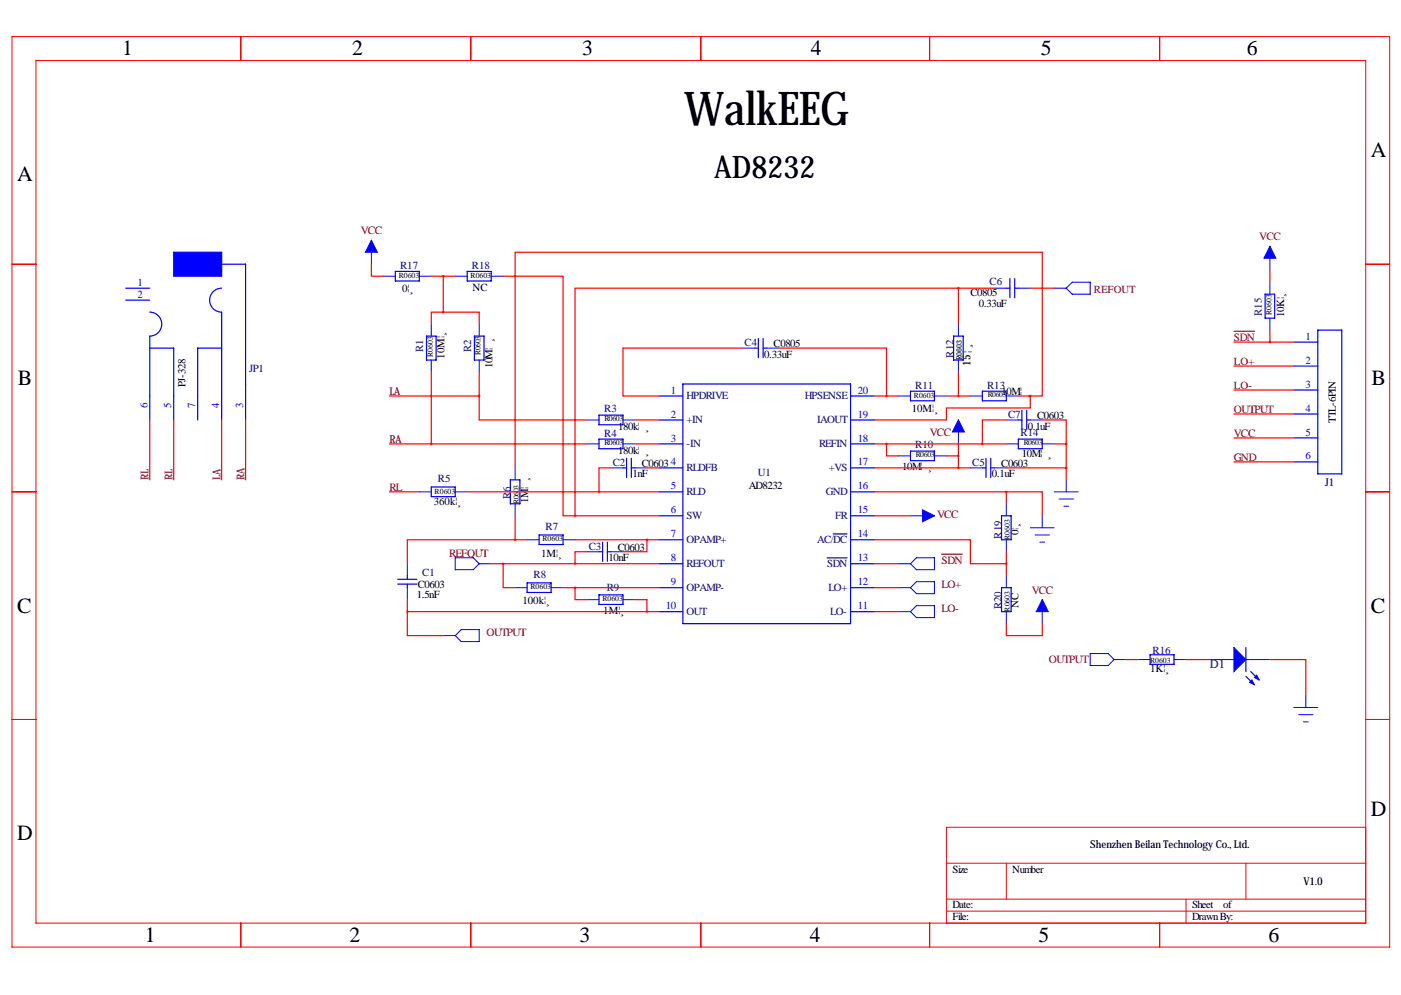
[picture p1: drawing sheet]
<svg xmlns="http://www.w3.org/2000/svg" width="297mm" height="211mm" viewBox="0 0 297 211" stroke-linecap="round" stroke-linejoin="round" font-family="sans-serif">
<g fill="none" stroke="#f00" stroke-width=".21">
<path d="M2.5 7.8h292.1v193h-292.1zM7.6 12.8h282v182.9h-282zM51.1 7.8v5M99.8 7.8v5M148.6 7.8v5M197.1 7.8v5M245.9 7.8v5M2.5 56h5.1M289.6 56h5M2.5 104.3h5.1M289.6 104.3h5M2.5 152.5h5.1"/>
<path d="M289.6 152.5h5M289.6 175.4h-88.9v20.3M51.1 195.7v5.1M99.8 195.7v5.1M148.6 195.7v5.1M197.1 195.7v5.1M200.7 193.2h88.9M200.7 190.6h88.9M200.7 183h88.9M213.4 183v7.6M245.9 195.7v5.1M251.5 190.6v5.1"/>
<path d="M264.2 183v7.6"/>
</g>
<g fill="none" stroke="#00f" stroke-width=".25">
<path d="M47 56h5.1v33M83.8 57.5h5.1v2.1h-5.1zM99.1 57.5h5v2.1h-5zM214.1 59.1v4M215.1 59.1v4M26.7 61.1h5M26.7 63.6h5M31.7 66.2a2.54 2.54 0 0 1 2.6 2.5 2.54 2.54 0 0 1-2.6 2.6v17.7M31.7 73.8h5.1v15.2M47 61.1a2.54 2.54 0 0 0-2.6 2.5 2.54 2.54 0 0 0 2.6 2.6v22.8M47 73.8h-5.1v15.2M90.4 71.3h2.1v5h-2.1z"/>
<path d="M100.6 71.3h2v5h-2zM160 73.8h.8M160.8 71.8v4M161.8 71.8v4M161.8 73.8h.8M202.2 71.3h2v5h-2zM213.4 61.1h.7M215.1 61.1h.8M268.2 62.4h2.1v5.1h-2.1zM274.3 72.5h5.1M274.3 77.6h5.1M279.4 70h5.1v30.5h-5.1z"/>
<path d="M127 88h5.1v2.1h-5.1zM127 93.1h5.1v2h-5.1zM132.1 99.2h.7M132.8 97.2v4M133.9 99.2h.7M133.9 97.2v4M139.7 84h5.1M139.7 89h5.1M139.7 94.1h5.1M139.7 99.2h5.1M144.8 81.4h35.5v50.8h-35.5zM180.3 84h5.1"/>
<path d="M180.3 89h5.1M180.3 94.1h5.1M180.3 99.2h5.1M193 82.9h5.1v2.1h-5.1zM193 95.6h5.1v2.1h-5.1zM208.3 99.2h.7M208.3 82.9h5.1v2.1h-5.1zM209 97.2v4M210.1 99.2h.7M210.1 97.2v4M215.9 89h.8M215.9 93.1h5.1v2h-5.1z"/>
<path d="M216.7 87v4.1M217.7 89h.7M217.7 87v4.1M274.3 82.7h5.1M274.3 87.8h5.1M274.3 92.9h5.1M274.3 97.9h5.1M91.4 103.3h5.1v2h-5.1zM108.2 101.7h2v5.1h-2zM114.3 113.4h5.1v2.1h-5.1zM127 117h.8M127.8 114.9v4.1"/>
<path d="M128.8 114.9v4.1M128.8 117h.7M139.7 104.3h5.1M139.7 109.4h5.1M139.7 114.4h5.1M139.7 119.5h5.1M180.3 104.3h5.1M180.3 109.4h5.1M180.3 114.4h5.1M180.3 119.5h5.1M212.3 109.4h2.1v5h-2.1zM84.3 122.8h4.1"/>
<path d="M84.3 123.8h4.1M86.4 122.1v.7M86.4 123.8v.8M111.8 123.6h5v2h-5zM127 126.1h5.1v2.1h-5.1zM139.7 124.6h5.1M139.7 129.7h5.1M180.3 124.6h5.1M180.3 129.7h5.1M212.3 124.6h2.1v5.1h-2.1zM243.8 138.8h5.1v2.1h-5.1zM264.2 137.3v5.1"/>
<path d="M264.2 143.4l1.7 1.8M265.2 142.4l1.8 1.8"/>
</g>
<path d="M175.4 118.3h4.2M176.7 113.2h2.9" fill="none" stroke="#000080" stroke-width=".25"/>
<g fill="none" stroke="#00f" stroke-width=".21">
<path d="M78.7 50.9v5.1M81.3 58.6h2.5M88.9 58.6h2.5M96.5 58.6h2.6M104.1 58.6h2.6M269.2 52.2v5.1M269.2 59.8v2.6M91.4 68.7v2.6M91.4 76.3v2.6M101.6 68.7v2.6M101.6 76.3v2.6M157.5 73.8h2.5"/>
<path d="M162.6 73.8h2.5M203.2 68.7v2.6M203.2 76.3v2.6M210.8 61.1h2.6M215.9 61.1h2.5M223.5 61.1h2.6M226.1 61.1l1.2-1.3h3.8v2.6h-3.8zM269.2 67.5v2.5M109.2 99.2v2.5M124.5 89h2.5M124.5 94.1h2.5M129.5 99.2h2.6"/>
<path d="M132.1 89h2.5M132.1 94.1h2.5M134.6 99.2h2.6M190.5 84h2.5M190.5 96.7h2.5M198.1 84h2.6M198.1 96.7h2.6M203.2 89v5.1M205.7 99.2h2.6M205.7 84h2.6M210.8 99.2h2.6M213.4 89h2.5"/>
<path d="M213.4 94.1h2.5M213.4 84h2.5M218.4 89h2.6M221 94.1h2.5M86.4 119.5v2.6M88.9 104.3h2.5M96.5 104.3h2.6M96.5 118.3h3.8l1.3 1.2-1.3 1.3h-3.8zM101.6 119.5h2.5M109.2 106.8v2.6M111.8 114.4h2.5M119.4 114.4h2.5"/>
<path d="M124.5 117h2.5M129.5 117h2.6M190.5 119.5h2.5M193 109.4h5.1M194.3 118.3h3.8v2.5h-3.8l-1.3-1.3zM213.4 106.8v2.6M213.4 114.4v2.6M218.4 111.9h5.1M219.5 113.4h3M220.5 114.9h1M221 109.4v2.5M223.5 104.3h5.1"/>
<path d="M224.5 105.8h3.1M225.6 107.3h1M226.1 101.7v2.6M86.4 124.6v2.5M94 134.8h2.5M96.5 134.8l1.3-1.3h3.8v2.5h-3.8zM109.2 124.6h2.6M116.8 124.6h2.6M124.5 127.1h2.5M132.1 127.1h2.5M190.5 124.6h2.5M190.5 129.7h2.5"/>
<path d="M194.3 123.3h3.8v2.6h-3.8l-1.3-1.3zM194.3 128.4h3.8v2.6h-3.8l-1.3-1.3zM213.4 122.1v2.5M213.4 129.7v2.5M221 127.1v5.1M231.1 138.6h3.8l1.3 1.2-1.3 1.3h-3.8zM236.2 139.8h2.6M241.3 139.8h2.5M248.9 139.8h2.6M256.5 139.8h5.1M264.2 139.8h5M274.3 150h5.1"/>
<path d="M275.3 151.5h3.1M276.4 153h1M276.9 147.5v2.5"/>
</g>
<g fill="#00f" stroke="#00f" stroke-width=".21">
<path d="M261.6 137.3l2.6 2.5-2.6 2.6z"/>
<path d="M265.9 143.7l.5-.6 .6 1.1z"/>
<path d="M264.9 144.7l.5-.5 .5 1z"/>
<path d="M203.2 89l1.3 2.6h-2.6z"/>
<path d="M195.6 108.1l2.5 1.3-2.5 1.2z"/>
<path d="M269.2 52.2l1.3 2.6h-2.5z"/>
<path d="M78.7 50.9l1.3 2.6h-2.5z"/>
<path d="M221 127.1l1.2 2.6h-2.5z"/>
</g>
<path d="M36.8 53.5h10.2v5.1h-10.2z" fill="#00f" stroke="#00f" stroke-width=".25"/>
<path d="M261.6 70.2h4.4M199.6 117.5h4.4" fill="none" stroke="#800000" stroke-width=".25"/>
<g fill="none" stroke="#f00" stroke-width=".25">
<path d="M78.7 56v2.6h2.6M91.4 58.6h5.1M94 58.6v7.6M106.7 58.6h12.7v50.8h2.5M269.2 57.3v2.5M91.4 78.9v15.2M94 66.2h7.6v2.5M94 66.2h-2.6v2.5M101.6 78.9v5.1M157.5 73.8h-25.4v10.2h7.6M165.1 73.8h22.9v10.2M203.2 61.1h-81.3v48.3"/>
<path d="M203.2 61.1v7.6M203.2 78.9v5.1M203.2 61.1h7.6M218.4 61.1h5.1M261.6 72.5h12.7M261.6 77.6h12.7M269.2 70v2.5M31.7 89v12.7M36.8 89v12.7M47 89v12.7M52.1 89v12.7M82.5 94.1h42"/>
<path d="M82.5 84h19.1M101.6 84v5h22.9M129.5 99.2h-2.5v5.1M134.6 94.1h5.1M134.6 89h5.1M137.2 99.2h2.5M185.4 99.2h20.3M185.4 94.1h28M185.4 84h5.1M188 94.1v2.6h2.5M200.7 84h5M200.7 96.7h2.5"/>
<path d="M203.2 94.1v5.1M213.4 89h-5.1v5.1M213.4 99.2h12.7M215.9 84h2.5M218.4 84v2.5h-17.7v2.5h-15.3M218.4 84h2.6v-30.5h-111.8v45.7M221 89h5.1v5.1M223.5 94.1h2.6M226.1 94.1v7.6M261.6 82.7h12.7M261.6 87.8h12.7M261.6 92.9h12.7"/>
<path d="M261.6 97.9h12.7M82.5 104.3h6.4M99.1 104.3h40.6M104.1 119.5h35.6M106.7 119.5v5.1h2.5M109.2 114.4h-22.8v5.1M109.2 114.4h2.6M109.2 109.4v5M121.9 109.4h17.8M121.9 114.4h17.8M124.5 117h-2.6v2.5M137.2 114.4v2.6h-5.1"/>
<path d="M185.4 114.4h20.3v5.1h7.7M185.4 104.3h28M185.4 109.4h7.6M185.4 119.5h5.1M213.4 104.3h7.6v5.1M213.4 104.3v2.5M213.4 117v5.1M86.4 129.7v5.1h7.6M86.4 129.7h53.3M86.4 127.1v2.6M119.4 124.6h20.3M121.9 124.6v2.5h2.6"/>
<path d="M134.6 127.1h2.6v2.6M185.4 129.7h5.1M185.4 124.6h5.1M213.4 132.2v2.6h7.6v-2.6M238.8 139.8h2.5M251.5 139.8h5M269.2 139.8h7.7v7.7"/>
</g>
<path d="M137.1 114.4a.05 .05 0 0 0 .1 0 .05 .05 0 0 0-.1 0zM137.1 129.7a.05 .05 0 0 0 .1 0 .05 .05 0 0 0-.1 0zM86.3 129.7a.05 .05 0 0 0 .1 0 .05 .05 0 0 0-.1 0zM91.4 94.1a.05 .05 0 0 0 .1 0 .05 .05 0 0 0-.1 0zM187.9 84a.05 .05 0 0 0 .1 0 .05 .05 0 0 0-.1 0zM187.9 94.1a.05 .05 0 0 0 .1 0 .05 .05 0 0 0-.1 0zM226 99.2a.05 .05 0 0 0 .1 0 .05 .05 0 0 0-.1 0zM226 94.1a.05 .05 0 0 0 .1 0 .05 .05 0 0 0-.1 0zM269.2 72.5a.05 .05 0 0 0 .1 0 .05 .05 0 0 0-.1 0zM213.3 104.3a.05 .05 0 0 0 .1 0 .05 .05 0 0 0-.1 0zM213.3 119.5a.05 .05 0 0 0 .1 0 .05 .05 0 0 0-.1 0zM218.4 84a.05 .05 0 0 0 .1 0 .05 .05 0 0 0-.1 0z" fill="#f00" stroke="#f00" stroke-width=".51"/>
<text font-size="9.9" x="145" y="26.6">WalkEEG</text>
<text font-size="6.6" x="151.4" y="37.7">AD8232</text>
<g font-size="4.6">
<text x="25.9" y="11.8">1</text>
<text x="74.6" y="11.8">2</text>
<text x="123.4" y="11.8">3</text>
<text x="171.9" y="11.8">4</text>
<text x="220.7" y="11.8">5</text>
<text x="264.4" y="11.8">6</text>
<text x="290.7" y="33.4">A</text>
<text x="3.6" y="38.4">A</text>
<text x="3.8" y="81.6">B</text>
<text x="290.8" y="81.6">B</text>
<text x="3.6" y="129.9">C</text>
<text x="290.7" y="129.9">C</text>
<text x="290.7" y="173.1">D</text>
<text x="3.6" y="178.1">D</text>
<text x="30.7" y="199.7">1</text>
<text x="74.1" y="199.7">2</text>
<text x="122.9" y="199.7">3</text>
<text x="171.7" y="199.7">4</text>
<text x="220.2" y="199.7">5</text>
<text x="268.9" y="199.7">6</text>
</g>
<text font-size="2.6" fill="#000080" x="256.5" y="141.6">D1</text>
<g font-size="2.4" fill="#800000">
<text x="76.5" y="49.7">VCC</text>
<text x="267" y="50.9">VCC</text>
<text x="261.6" y="72.3">SDN</text>
<text x="261.6" y="87.5">OUTPUT</text>
<text x="197.1" y="92.3">VCC</text>
<text x="261.6" y="92.6">VCC</text>
<text x="261.6" y="97.7">GND</text>
<text x="82.5" y="104">RL</text>
<text x="198.7" y="109.9">VCC</text>
<text x="95.2" y="118">REFOUT</text>
<text x="199.6" y="119.5">SDN</text>
<text x="199.6" y="124.6">LO+</text>
<text x="218.7" y="125.9">VCC</text>
<text x="199.6" y="129.7">LO-</text>
<text x="103.1" y="134.8">OUTPUT</text>
<text x="222.3" y="140.6">OUTPUT</text>
</g>
<g font-size="2.3" fill="#000080">
<text x="84.8" y="57.1">R17</text>
<text x="100.1" y="57.1">R18</text>
<text x="209.8" y="60.3">C6</text>
<text x="267.5" y="67" transform="rotate(-90 267.5 67)">R15</text>
<text x="89.7" y="74.7" transform="rotate(-90 89.7 74.7)">R1</text>
<text x="99.9" y="74.7" transform="rotate(-90 99.9 74.7)">R2</text>
<text x="157.8" y="73.3">C4</text>
<text x="202.2" y="75.8" transform="rotate(-90 202.2 75.8)">R12</text>
<text x="52.8" y="78.9">JP1</text>
<text x="194" y="82.5">R11</text>
<text x="209.3" y="82.5">R13</text>
<text x="128.1" y="87.3">R3</text>
<text x="145.5" y="84.7">HPDRIVE</text>
<text x="145.5" y="89.8">+IN</text>
<text x="170.6" y="84.7">HPSENSE</text>
<text x="173.3" y="89.8">IAOUT</text>
<text x="213.7" y="88.6">C7</text>
<text x="128.1" y="92.6">R4</text>
<text x="145.5" y="94.9">-IN</text>
<text x="173.6" y="94.9">REFIN</text>
<text x="194" y="94.9">R10</text>
<text x="216.4" y="92.4">R14</text>
<text x="129.9" y="98.7">C2</text>
<text x="145.5" y="99.9">RLDFB</text>
<text x="160.6" y="101">U1</text>
<text x="175.8" y="99.9">+VS</text>
<text x="206.1" y="98.7">C5</text>
<text x="92.8" y="102.3">R5</text>
<text x="108.2" y="105.8" transform="rotate(-90 108.2 105.8)">R6</text>
<text x="145.5" y="105">RLD</text>
<text x="175.1" y="105">GND</text>
<text x="281" y="103">J1</text>
<text x="115.7" y="112.5">R7</text>
<text x="145.5" y="110.1">SW</text>
<text x="177.1" y="110.1">FR</text>
<text x="124.8" y="116.5">C3</text>
<text x="145.5" y="115.2">OPAMP+</text>
<text x="173.3" y="115.2">AC/DC</text>
<text x="212.3" y="114.2" transform="rotate(-90 212.3 114.2)">R19</text>
<text x="89.5" y="122.1">C1</text>
<text x="113.1" y="122.6">R8</text>
<text x="128.6" y="125.4">R9</text>
<text x="145.5" y="120.3">REFOUT</text>
<text x="145.5" y="125.3">OPAMP-</text>
<text x="175.4" y="120.3">SDN</text>
<text x="175.6" y="125.3">LO+</text>
<text x="145.5" y="130.4">OUT</text>
<text x="176" y="130.4">LO-</text>
<text x="212.3" y="129.2" transform="rotate(-90 212.3 129.2)">R20</text>
<text x="244.3" y="138.6">R16</text>
</g>
<g font-size="2.3" fill="#00f">
<text x="29.2" y="60.6">1</text>
<text x="29.2" y="63.1">2</text>
<text x="276.8" y="72">1</text>
<text x="276.8" y="77.1">2</text>
<text x="142.2" y="83.5">1</text>
<text x="181.9" y="83.5">20</text>
<text x="276.8" y="82.2">3</text>
<text x="31.2" y="86.5" transform="rotate(-90 31.2 86.5)">6</text>
<text x="36.3" y="86.5" transform="rotate(-90 36.3 86.5)">5</text>
<text x="41.4" y="86.5" transform="rotate(-90 41.4 86.5)">7</text>
<text x="46.5" y="86.5" transform="rotate(-90 46.5 86.5)">4</text>
<text x="51.6" y="86.5" transform="rotate(-90 51.6 86.5)">3</text>
<text x="142.2" y="88.5">2</text>
<text x="181.9" y="88.5">19</text>
<text x="276.8" y="87.3">4</text>
<text x="142.2" y="93.6">3</text>
<text x="181.9" y="93.6">18</text>
<text x="276.8" y="92.3">5</text>
<text x="142.2" y="98.7">4</text>
<text x="181.9" y="98.7">17</text>
<text x="276.8" y="97.4">6</text>
<text x="142.2" y="103.8">5</text>
<text x="181.9" y="103.8">16</text>
<text x="142.2" y="108.9">6</text>
<text x="142.2" y="113.9">7</text>
<text x="181.9" y="113.9">14</text>
<text x="181.9" y="108.9">15</text>
<text x="142.2" y="119">8</text>
<text x="181.9" y="119">13</text>
<text x="142.2" y="124.1">9</text>
<text x="181.9" y="124.1">12</text>
<text x="141.1" y="129.2">10</text>
<text x="181.9" y="129.2">11</text>
</g>
<g font-size="2.3">
<text x="85.3" y="61.9">0¦¸</text>
<text x="100.2" y="61.6">NC</text>
<text x="205.7" y="62.8">C0805</text>
<text x="207.6" y="65.1">0.33uF</text>
<text x="272.3" y="67.3" transform="rotate(-90 272.3 67.3)">10K¦¸</text>
<text x="94.2" y="76.1" transform="rotate(-90 94.2 76.1)">10M¦¸</text>
<text x="162.1" y="75.8">0.33uF</text>
<text x="164" y="73.5">C0805</text>
<text x="205.7" y="77.6" transform="rotate(-90 205.7 77.6)">15¦¸</text>
<text x="39.3" y="82.1" transform="rotate(-90 39.3 82.1)">PJ-328</text>
<text x="104.4" y="78.1" transform="rotate(-90 104.4 78.1)">10M¦¸</text>
<text x="212.3" y="83.7">10M¦¸</text>
<text x="193.3" y="87.3">10M¦¸</text>
<text x="219.9" y="88.8">C0603</text>
<text x="283.2" y="89.6" transform="rotate(-90 283.2 89.6)">TTL-6PIN</text>
<text x="131.1" y="91.1">180k¦¸</text>
<text x="217.9" y="91.1">0.1uF</text>
<text x="131.1" y="96.2">180k¦¸</text>
<text x="134.1" y="101.2">1nF</text>
<text x="136.1" y="98.9">C0603</text>
<text x="191.3" y="99.7">10M¦¸</text>
<text x="210.3" y="101.2">0.1uF</text>
<text x="212.3" y="98.9">C0603</text>
<text x="216.7" y="96.9">10M¦¸</text>
<text x="92" y="107.1">360k¦¸</text>
<text x="112" y="106.6" transform="rotate(-90 112 106.6)">1M¦¸</text>
<text x="158.8" y="103.7">AD8232</text>
<text x="215.9" y="113.4" transform="rotate(-90 215.9 113.4)">0¦¸</text>
<text x="114.7" y="118">1M¦¸</text>
<text x="129" y="119">10nF</text>
<text x="131" y="116.7">C0603</text>
<text x="88.6" y="124.6">C0603</text>
<text x="88.4" y="126.9">1.5nF</text>
<text x="110.8" y="128.2">100k¦¸</text>
<text x="127.9" y="130.2">1M¦¸</text>
<text x="215.9" y="128.9" transform="rotate(-90 215.9 128.9)">NC</text>
<text x="243.8" y="142.4">1K¦¸</text>
<text x="231.1" y="179.7">Shenzhen Beilan Technology Co., Ltd.</text>
<text x="201.9" y="185">Size</text>
<text x="214.6" y="185">Number</text>
<text x="276.4" y="187.6">V1.0</text>
<text x="201.9" y="195.2">File:</text>
<text x="201.9" y="192.6">Date:</text>
<text x="252.7" y="192.6">Sheet</text>
<text x="252.7" y="195.2">Drawn By:</text>
<text x="259.3" y="192.6">of</text>
</g>
<g font-size="2.3" fill="#800000">
<text x="231.9" y="62.1">REFOUT</text>
<text x="261.6" y="77.4">LO+</text>
<text x="82.5" y="83.7">LA</text>
<text x="261.6" y="82.4">LO-</text>
<text x="82.5" y="93.9">RA</text>
<text x="31.5" y="101.7" transform="rotate(-90 31.5 101.7)">RL</text>
<text x="36.6" y="101.7" transform="rotate(-90 36.6 101.7)">RL</text>
<text x="46.7" y="101.7" transform="rotate(-90 46.7 101.7)">LA</text>
<text x="51.8" y="101.7" transform="rotate(-90 51.8 101.7)">RA</text>
</g>
<g font-size="1.6">
<text x="84.5" y="58.9">R0603</text>
<text x="99.8" y="58.9">R0603</text>
<text x="269.6" y="66.7" transform="rotate(-90 269.6 66.7)">R0603</text>
<text x="91.8" y="75.6" transform="rotate(-90 91.8 75.6)">R0603</text>
<text x="101.9" y="75.2" transform="rotate(-90 101.9 75.2)">R0603</text>
<text x="204" y="76.3" transform="rotate(-90 204 76.3)">R0603</text>
<text x="128.1" y="89.3">R0603</text>
<text x="193.8" y="84.3">R0603</text>
<text x="209.4" y="84.2">R0603</text>
<text x="128.1" y="94.4">R0603</text>
<text x="217" y="94.4">R0603</text>
<text x="194.2" y="96.9">R0603</text>
<text x="92.2" y="104.6">R0603</text>
<text x="110" y="106.8" transform="rotate(-90 110 106.8)">R0603</text>
<text x="115" y="114.8">R0603</text>
<text x="214.1" y="114.4" transform="rotate(-90 214.1 114.4)">R0603</text>
<text x="112.5" y="125">R0603</text>
<text x="127.7" y="127.5">R0603</text>
<text x="214.1" y="129.7" transform="rotate(-90 214.1 129.7)">R0603</text>
<text x="243.8" y="140.6">R0603</text>
</g>
</svg>
